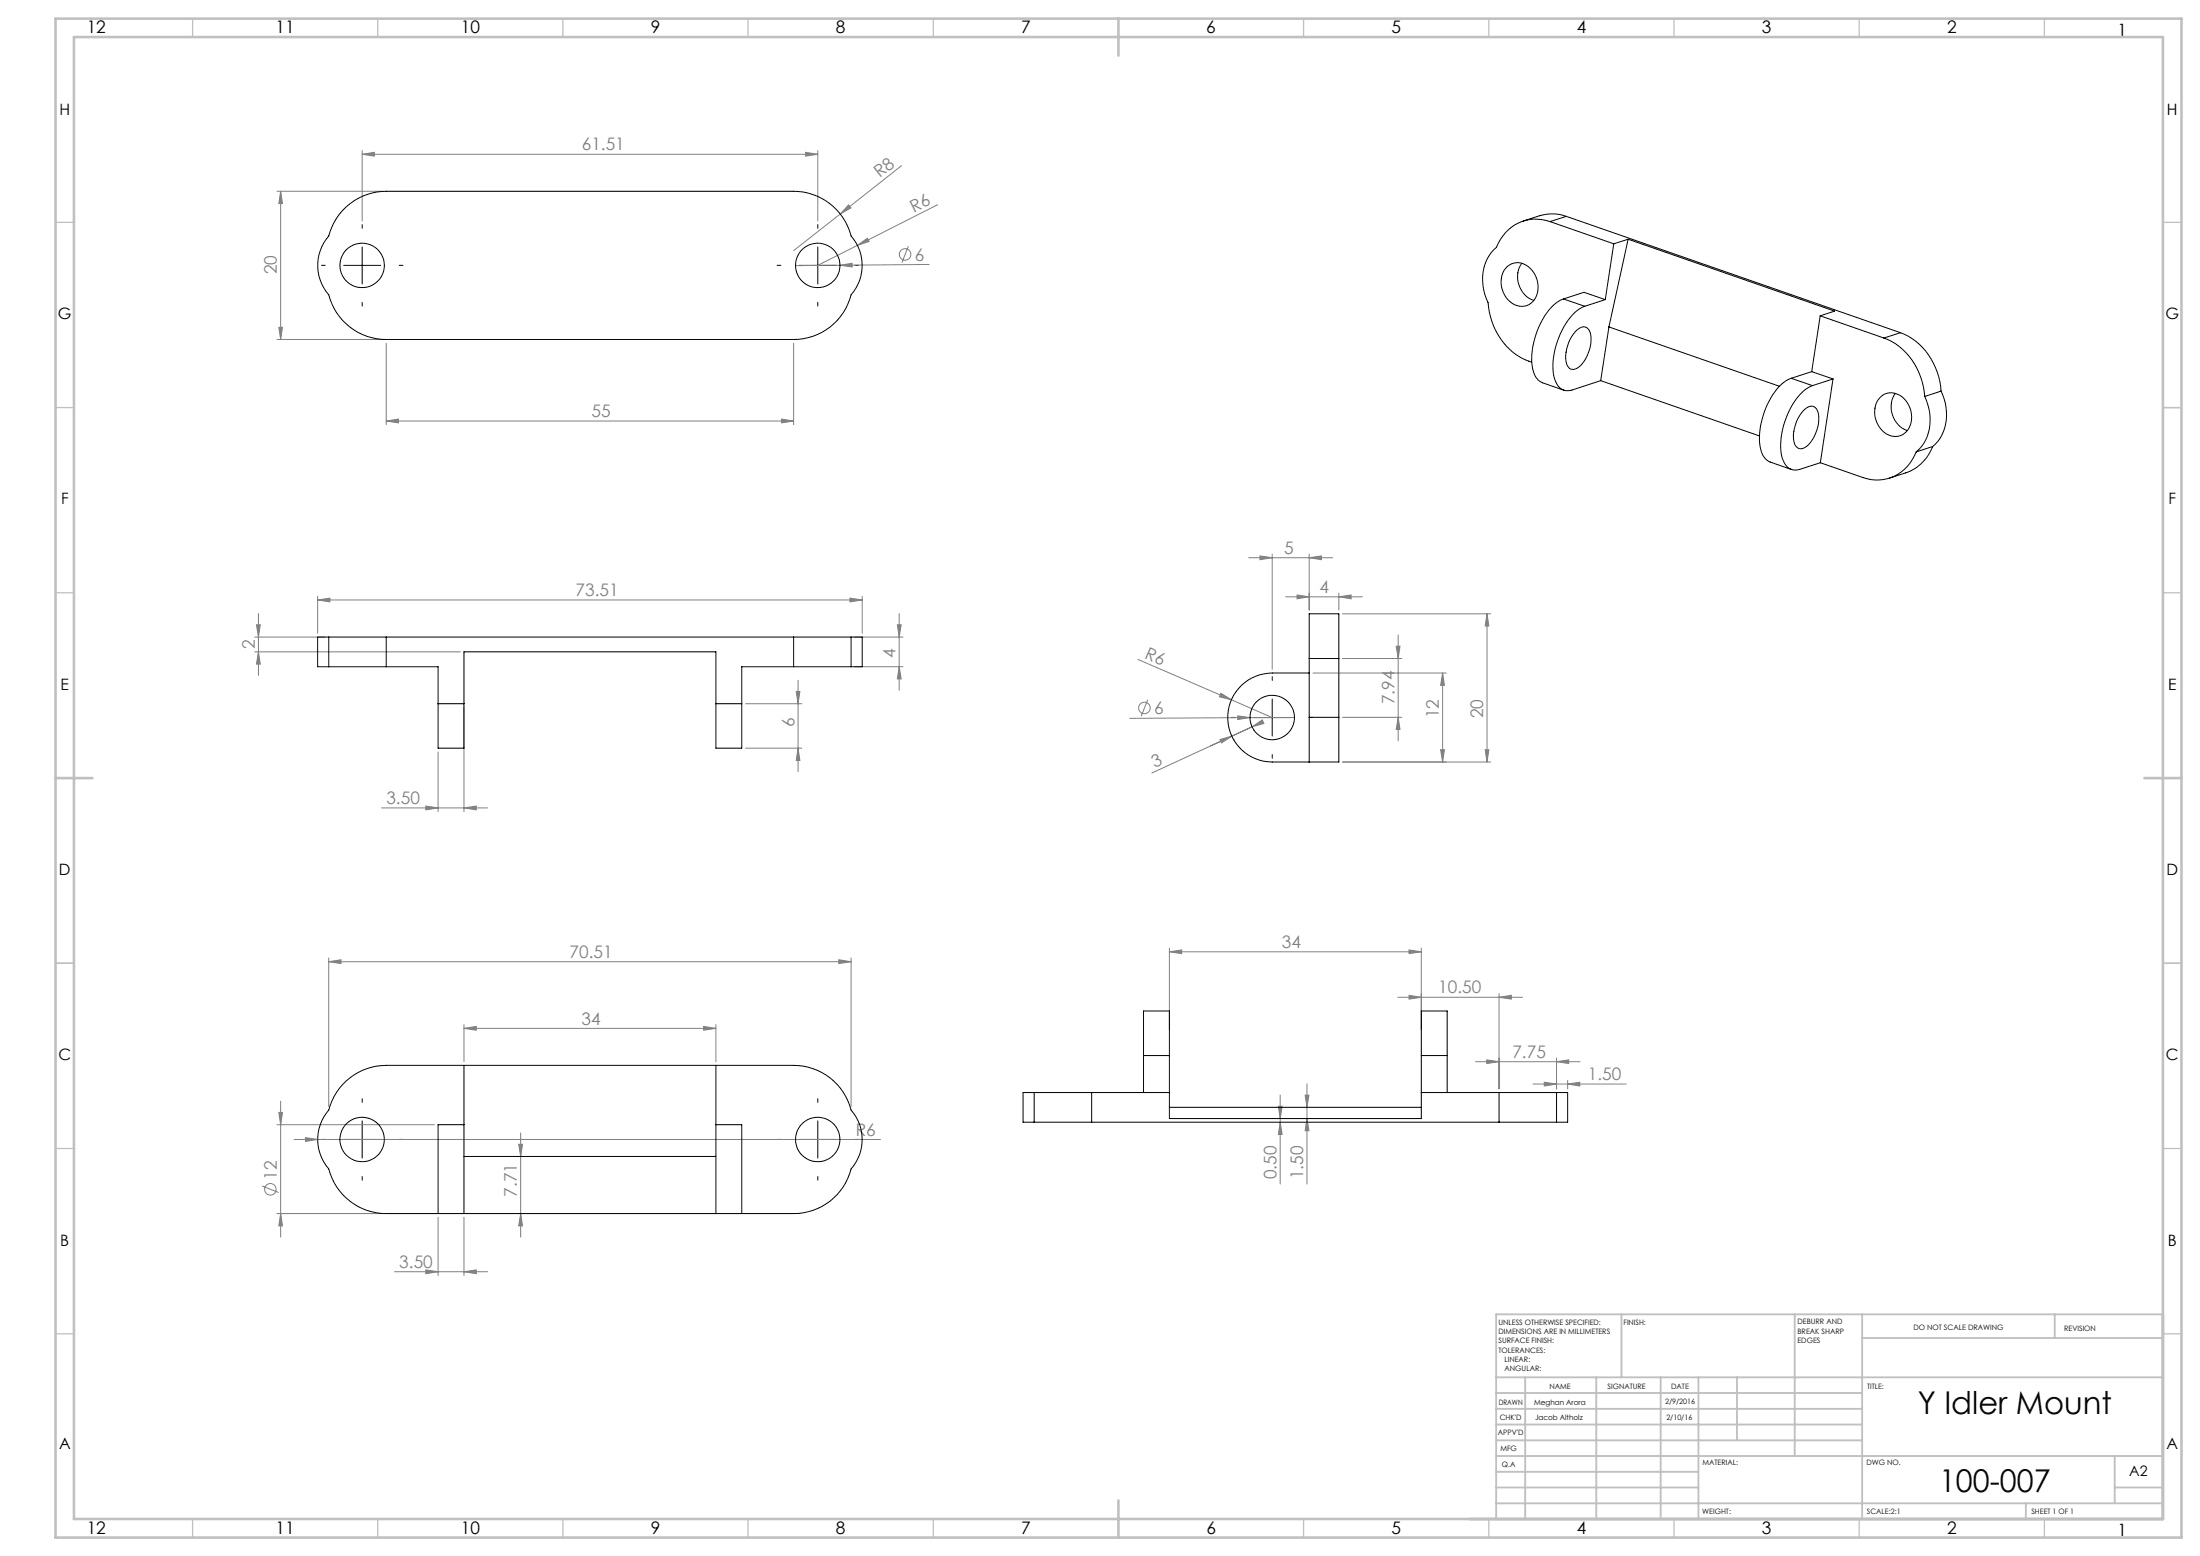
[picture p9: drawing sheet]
<svg xmlns="http://www.w3.org/2000/svg" width="594mm" height="420mm" viewBox="0 0 594 420" stroke-linecap="round" stroke-linejoin="round" font-family="sans-serif">
<g fill="none" stroke="#808080" stroke-width=".27">
<path d="M74.8 51.6h28.5M75.8 51.6v40M75.8 51.6l.5 3.3h-1zM97.8 41.6l3.3-.5v1zM97.8 40.6v19M97.8 41.6h123M217.5 41.1l3.3 .5-3.3 .5zM220.8 40.6v19M226.9 57.8l-12.6 9.8M229.1 55.3l.7 .8-2.9 1.7zM243.4 44.7l-16.5 13.1M253.2 55.3l-32.4 16.3"/>
<path d="M226.8 71.6l3.3-.5v1zM231.5 66.2l2.7-1.9 .5 .9zM245.3 66.4l-1.8 4.5M250.9 71.4l-36.1 .3M74.8 91.6h28.5M75.3 88.4h1l-.5 3.2zM104.3 92.7v21.9M214.3 92.7v21.9M104.3 113.6l3.3-.5v1zM104.3 113.6h110M211 113.1l3.3 .5-3.3 .5zM337.1 150.5h22.7"/>
<path d="M340.2 150.1l3.3 .4-3.3 .6zM343.5 149.6v31.1M353.5 150.5l3.3-.4v1zM353.5 149.6v15.1M68.8 175.9h55.5M68.8 172h19M69.3 168.6h1l-.5 3.4zM69.8 165.6v16.7M69.8 175.9l.5 3.4h-1zM85.8 161.9l3.3-.5v1.1zM85.8 161v9.9M85.8 161.9h147"/>
<path d="M229.5 161.4l3.3 .5-3.3 .6zM230.8 172h13M230.8 180h13M232.8 161v9.9M242.3 168.6h1l-.5 3.4zM242.8 165.6v20.7M242.8 180l.5 3.3h-1zM307.2 178l25.3 10.9M347.1 161.1h20.7M350.2 160.6l3.3 .5-3.3 .5zM361.5 161.1l3.3-.5v1zM361.5 160.1v4.6"/>
<path d="M362.5 165.7h40M362.5 177.7h16M377 174.4h1l-.5 3.3zM377.5 171.4v28.6M401.5 165.7v40M401.5 165.7l.5 3.3h-1zM125.3 190.9v28.2M201.3 190h15.2M215 186.6h1l-.5 3.4zM215.5 183.6v24.7M309.9 188.9l-1.8 4.4M329.4 199.6l3.2-.9-2.8 1.8z"/>
<path d="M329.6 187.1l2.9 1.8-3.3-.8zM332.5 188.9l11 4.8M332.6 198.7l-5.8 2.6M333 199.6h.1M334.2 193.2l3.3 .5-3.3 .5zM337.5 193.7l-32.5 .2M338 196.2l2.8-1.9 .4 1zM338 196.2l-5.4 2.5M338 196.2l-27 12.5M338.5 197.1h.1M349.5 193.7h-12M354.5 181.7h36"/>
<path d="M362.5 193.6h16M377.5 193.6l.5 3.3h-1zM389.5 181.7v24M389.5 181.7l.5 3.3h-1zM103 218.1h28.6M115 217.6l3.3 .5-3.3 .5zM118.3 203v16.1M125.3 218.1l3.3-.5v1zM201.3 201.9h15.2M215.5 201.9l.5 3.4h-1zM389 202.4h1l-.5 3.3zM401 202.4h1l-.5 3.3z"/>
<path d="M402.5 205.7h-40M88.8 259.6l3.3-.5v1zM88.8 258.6v40M88.8 259.6h141M226.5 259.1l3.3 .5-3.3 .5zM229.8 258.6v40M315.7 256.9l3.4-.5v1zM315.7 255.9v22M315.7 256.9h68.1M380.4 256.4l3.4 .5-3.4 .5zM383.8 255.9v22M125.3 277.6l3.3-.5v1z"/>
<path d="M125.3 276.6v10M125.3 277.6h68M190 277.1l3.3 .5-3.3 .5zM193.3 276.6v10M377.4 269.2h33.7M380.4 268.7l3.4 .5-3.4 .5zM404.7 269.2l3.4-.5v1zM404.7 268.2v25.7M75.8 297.2v36.7M345.2 298.6h1l-.5 3.3zM345.7 295.6v24M352.4 295.6h1l-.5 3.3z"/>
<path d="M352.9 292.5v27.1M398.4 286.6h28.2M401.4 286.1l3.3 .5-3.3 .5zM413.9 292.6h25.2M416.9 292.1l3.4 .5-3.4 .5zM420.3 286.6l3.2-.5v1zM420.3 285.6v8.3M423.3 292.6l3.2-.5v1zM423.3 291.6v2.3M74.8 303.6h42.5M75.3 300.3h1l-.5 3.3zM79.4 307.6h158.3"/>
<path d="M82.5 307.1l3.3 .5-3.3 .5zM140.1 308.9h1l-.5 3.3zM140.6 305.8v28.1M345.7 302.9l.5 3.3h-1zM352.9 301.9l.5 3.3h-1zM70.8 320.1l4.4 1.8M74.8 327.6h28.5M75.8 327.6l.5 3.3h-1zM118.3 328.6v15.7M125.3 328.6v15.7M140.6 327.6l.5 3.3h-1zM106.5 343.3h25.1"/>
<path d="M115 342.8l3.3 .5-3.3 .5zM125.3 343.3l3.3-.5v1z"/>
<circle cx="244.4" cy="68.7" r="1.56"/>
<circle cx="309" cy="191.1" r="1.55"/>
<circle cx="73" cy="321" r="1.56"/>
</g>
<g fill="none" stroke="#000" stroke-width=".27" stroke-dasharray="15.2 1.3 1.3 1.3">
<path d="M87.8 71.6h-1M97.8 61.6v-1M107.8 71.6h1M210.8 71.6h-1M220.8 61.6v-1M230.8 71.6h1M97.8 81.6v1M220.8 81.6v1M333.5 193.7h-1M343.5 183.7v-1M353.5 193.7h1M343.5 203.7v1"/>
<path d="M97.8 297.6v-1M220.8 297.6v-1M87.8 307.6h-1M97.8 317.6v1M107.8 307.6h1M210.8 307.6h-1M220.8 317.6v1M230.8 307.6h1"/>
</g>
<path d="M92.8 71.6h10M97.8 66.7v9.9M215.8 71.6h10M220.8 66.7v9.9M338.5 193.7h10M343.5 188.7v10M92.8 307.6h10M97.8 302.6v10M215.8 307.6h10M220.8 302.6v10" fill="none" stroke="#000" stroke-width=".27"/>
<g fill="none" stroke="#c0c0c0" stroke-width=".35">
<path d="M52 5v5M102 5v5M152 5v5M202 5v5M252 5v5M352 5v5M402 5v5M452 5v5M502 5v5M552 5v5M15 60h5M584 60h5"/>
<path d="M15 110h5M584 110h5M15 160h5M584 160h5M15 260h5M584 260h5M15 310h5M584 310h5M15 360h5M584 360h5M52 410v5M102 410v5"/>
<path d="M152 410v5M202 410v5M252 410v5M352 410v5M402 410v5M452 410v5M502 410v5M552 410v5"/>
</g>
<g fill="none" stroke="#c0c0c0" stroke-width=".5">
<path d="M437.8 354.8v17M484.6 354.8v38.2M502.8 354.8v55.2M554.8 354.8v6.4M584 354.8h-180v55.2M404 371.8h180M404 376h98.8M411.8 371.8v38.2M431 371.8v38.2M448.4 371.8v38.2M458.6 371.8v38.2M469 371.8v17"/>
<path d="M502.8 361.2h81.2M404 388.8h98.8M404 384.5h98.8M404 380.3h98.8M404 397.3h54.6M404 393h180M571 393v12.8M404 405.8h180M404 401.5h54.6M547 405.8v4.2M571 401.5h13"/>
</g>
<path d="M15 5h574v410h-574zM20 10h564v400h-564zM302 5v10M15 210h10M579 210h10M302 405v10" fill="none" stroke="#c0c0c0" stroke-width=".7"/>
<g fill="#808080">
<path d="M329.6 187.1l2.9 1.8-3.3-.8z"/>
<path d="M82.5 307.1l3.3 .5-3.3 .5z"/>
<path d="M334.2 193.2l3.3 .5-3.3 .5z"/>
<path d="M226.8 71.6l3.3-.5v1z"/>
<path d="M231.5 66.2l2.7-1.9 .5 .9z"/>
<path d="M229.1 55.3l.7 .8-2.9 1.7z"/>
<path d="M104.3 113.6l3.3-.5v1zM211 113.1l3.3 .5-3.3 .5zM97.8 41.6l3.3-.5v1zM217.5 41.1l3.3 .5-3.3 .5zM115 217.6l3.3 .5-3.3 .5zM125.3 218.1l3.3-.5v1zM85.8 161.9l3.3-.5v1.1zM229.5 161.4l3.3 .5-3.3 .6zM115 342.8l3.3 .5-3.3 .5zM125.3 343.3l3.3-.5v1zM125.3 277.6l3.3-.5v1zM190 277.1l3.3 .5-3.3 .5zM340.2 150.1l3.3 .4-3.3 .6zM353.5 150.5l3.3-.4v1zM350.2 160.6l3.3 .5-3.3 .5zM361.5 161.1l3.3-.5v1zM416.9 292.1l3.4 .5-3.4 .5zM423.3 292.6l3.2-.5v1zM401.4 286.1l3.3 .5-3.3 .5zM420.3 286.6l3.2-.5v1zM380.4 268.7l3.4 .5-3.4 .5zM404.7 269.2l3.4-.5v1zM315.7 256.9l3.4-.5v1zM380.4 256.4l3.4 .5-3.4 .5z"/>
<path d="M329.4 199.6l3.2-.9-2.8 1.8zM338 196.2l2.8-1.9 .4 1z"/>
<path d="M69.8 175.9l.5 3.4h-1zM69.3 168.6h1l-.5 3.4zM242.8 180l.5 3.3h-1zM242.3 168.6h1l-.5 3.4zM401 202.4h1l-.5 3.3zM401.5 165.7l.5 3.3h-1z"/>
<path d="M75.8 51.6l.5 3.3h-1zM75.3 88.4h1l-.5 3.2zM215 186.6h1l-.5 3.4zM215.5 201.9l.5 3.4h-1zM140.1 308.9h1l-.5 3.3zM140.6 327.6l.5 3.3h-1zM75.3 300.3h1l-.5 3.3zM75.8 327.6l.5 3.3h-1zM377 174.4h1l-.5 3.3zM377.5 193.6l.5 3.3h-1zM389.5 181.7l.5 3.3h-1zM389 202.4h1l-.5 3.3zM345.2 298.6h1l-.5 3.3zM345.7 302.9l.5 3.3h-1zM352.4 295.6h1l-.5 3.3zM352.9 301.9l.5 3.3h-1z"/>
<path d="M88.8 259.6l3.3-.5v1zM226.5 259.1l3.3 .5-3.3 .5z"/>
</g>
<g fill="none" stroke="#000" stroke-width=".27">
<path d="M92.5 56.8a15.9 15.9 0 0 1 11.8-5.2h110a16 16 0 0 1 15.5 12.1 12.1 12.1 0 0 1 0 15.9 15.9 15.9 0 0 1-15.5 12h-110a16 16 0 0 1-15.5-12 12.1 12.1 0 0 1 0-15.9 16.2 16.2 0 0 1 3.7-6.9zM418.5 59.8a11.3 11.3 0 0 0-14.5 7 12.3 12.3 0 0 0-2.2 14.9 17.9 17.9 0 0 0 11.8 16.1M418.5 59.8l17.2 6M422.9 58.4a11.2 11.2 0 0 0-7.2-.2l-4.4 1.5M422.9 58.4l-4.4 1.4M422.9 58.4l90.2 31.4M407 71.9a4.7 4.7 0 0 1 7.1 1.7 6.2 6.2 0 0 1-1.3 8.6 5.2 5.2 0 0 1-6.9-3.2 6.3 6.3 0 0 1 1.1-7.1zM410.9 71.1a6.7 6.7 0 0 0 3.2 10M435.7 65.8l-2.3 15.1M439.6 64.6l55.7 19.4-3.8 1.2M439.6 64.6l-3.9 1.2M439.6 64.6l-5.2 23.6"/>
<path d="M422.1 80.7a12.2 12.2 0 0 0-6.1 6.5 18.5 18.5 0 0 0-1.7 13.8l1.1 1.6 .9 .7 5.9 2M422.1 80.7l5.8 2M422.1 80.7l5.6-1.8 5.7 2M425.3 89.6l.5-.5a2.05 2.05 0 0 1 2.4-.8 2.05 2.05 0 0 1 1.3 2.2 10.2 10.2 0 0 1-3.6 8.9 1.87 1.87 0 0 1-2 .1 1.87 1.87 0 0 1-1-1.7 10.7 10.7 0 0 1 2.4-8.2zM427.9 82.7a14.1 14.1 0 0 0-7.1 8.5 16.6 16.6 0 0 0-.8 11.8 3.4 3.4 0 0 0 4.4 2.3l7.8-2.6M433.4 80.9l-5.5 1.8M434.4 88.2l46 16.1M434.4 88.2l-2.2 14.5M491.5 85.2l17.2 6M491.5 85.2l-2.3 15.1M508.7 91.2a17.8 17.8 0 0 1 11 15.8M513.1 89.8a17.9 17.9 0 0 1 11 15.8"/>
<path d="M513.1 89.8l-4.4 1.4M432.2 102.7l42.9 15M483.6 102.1a12.2 12.2 0 0 0-6.1 6.5 18.5 18.5 0 0 0-1.7 13.8l.7 1.2 1.3 1.1 5.9 2M483.6 102.1l5.8 2M486.8 111a2.35 2.35 0 0 1 3.3-1 6.7 6.7 0 0 1 .1 7 6.6 6.6 0 0 1-3.8 4.1 2.25 2.25 0 0 1-2.1-2.5 11 11 0 0 1 2.5-7.6zM489.2 100.3l5.7 2M489.2 100.3l-5.6 1.8M489.4 104.1a14.1 14.1 0 0 0-7.1 8.6 17.1 17.1 0 0 0-.8 11.7 3.4 3.4 0 0 0 4.4 2.3l5.6-1.8M494.9 102.3l-3.4 22.6M494.9 102.3l-5.5 1.8M507.8 107.1a4.7 4.7 0 0 1 7.2 1.6 6.2 6.2 0 0 1-1.3 8.7 5.2 5.2 0 0 1-6.9-3.3 6.2 6.2 0 0 1 1-7zM511.7 106.2a6.8 6.8 0 0 0 3.3 10"/>
<path d="M519.7 107a12.8 12.8 0 0 1-1.6 14.3l-.7 .7M524.1 105.6a12.7 12.7 0 0 1-1.6 14.3l-.7 .6M524.1 105.6l-4.4 1.4M517.4 122a11.2 11.2 0 0 1-14.4 6.9l-11.5-4M521.8 120.5a11.8 11.8 0 0 1-7.2 7.1l-4.4 1.5M521.8 120.5l-4.4 1.5M88.8 172h15.5M88.8 180h15.5M88.8 172h-3v8h3M88.8 172v8M104.3 180h14v10M104.3 172v8"/>
<path d="M104.3 172h110M214.3 172h15.5M214.3 180h15.5M214.3 172v8M214.3 180h-14v10M229.8 172h3v8h-3M229.8 172v8M353.5 177.7v15.9M353.5 177.7v-12h8v12M353.5 177.7h8M361.5 177.7v15.9M118.3 190v11.9h7v-11.9"/>
<path d="M118.3 190h7M125.3 190v-14.1h68v14.1M193.3 190v11.9h7v-11.9M193.3 190h7M353.5 181.7h-10a12 12 0 0 0-12 12 12 12 0 0 0 12 12h18v-12.1M353.5 193.6v12.1M353.5 193.6h8M92.5 292.8a15.9 15.9 0 0 1 11.8-5.2h110a16 16 0 0 1 15.5 12 12.1 12.1 0 0 1 0 15.9 15.9 15.9 0 0 1-15.5 12.1h-110a16 16 0 0 1-15.5-12.1 12.1 12.1 0 0 1 0-15.9 16.2 16.2 0 0 1 3.7-6.8zM125.3 287.6v16M193.3 287.6v16M279.2 294.9h15.5M279.2 294.9h-3v8h3"/>
<path d="M279.2 294.9v8M294.7 294.9v8M294.7 294.9h21M308.8 284.9v-12h6.9v12M308.8 284.9h6.9M308.8 284.9v10M315.7 284.9v17h68.1v-17M315.7 298.9h68.1M383.8 284.9v-12h6.9v12M383.8 294.9h20.9M383.8 284.9h6.9M390.7 284.9v10"/>
<path d="M404.7 294.9h15.6M404.7 294.9v8M420.3 294.9h3v8h-3M420.3 294.9v8M125.3 303.6h-7v24M125.3 303.6v24M125.3 312.2h68M193.3 303.6h7v24M193.3 303.6v24M279.2 302.9h15.5M294.7 302.9h110M404.7 302.9h15.6"/>
<circle cx="97.8" cy="71.6" r="6"/>
<circle cx="220.8" cy="71.6" r="6"/>
<circle cx="343.5" cy="193.7" r="6"/>
<circle cx="97.8" cy="307.6" r="6"/>
<circle cx="220.8" cy="307.6" r="6"/>
</g>
<g font-size="8.5">
<text x="517.8" y="381.8">Y Idler Mount</text>
<text x="523.6" y="402.7">100-007</text>
</g>
<g font-size="4.7">
<text x="23.4" y="9">12</text>
<text x="74.4" y="9">11</text>
<text x="124.4" y="9">10</text>
<text x="175.7" y="9">9</text>
<text x="225.7" y="9">8</text>
<text x="275.7" y="9">7</text>
<text x="325.7" y="9">6</text>
<text x="375.7" y="9">5</text>
<text x="425.7" y="9">4</text>
<text x="475.7" y="9">3</text>
<text x="525.7" y="9">2</text>
<text x="23.4" y="414">12</text>
<text x="74.4" y="414">11</text>
<text x="124.4" y="414">10</text>
<text x="175.7" y="414">9</text>
<text x="225.7" y="414">8</text>
<text x="275.7" y="414">7</text>
<text x="325.7" y="414">6</text>
<text x="375.7" y="414">5</text>
<text x="425.7" y="414">4</text>
<text x="475.7" y="414">3</text>
<text x="525.7" y="414">2</text>
</g>
<g font-size="4.7" fill="#808080">
<text x="157.1" y="40.6">61.51</text>
<text x="237.6" y="48.1" transform="rotate(-38 237.6 48.1)">R8</text>
<text x="246.7" y="57.4" transform="rotate(-27 246.7 57.4)">R6</text>
<text x="247" y="70.3">6</text>
<text x="74.8" y="74" transform="rotate(-90 74.8 74)">20</text>
<text x="159.7" y="112.6">55</text>
<text x="346.8" y="149.5">5</text>
<text x="155.4" y="160.9">73.51</text>
<text x="356.2" y="160.1">4</text>
<text x="68.8" y="175.2" transform="rotate(-90 68.8 175.2)">2</text>
<text x="241.8" y="177.7" transform="rotate(-90 241.8 177.7)">4</text>
<text x="308.9" y="177.6" transform="rotate(23 308.9 177.6)">R6</text>
<text x="376.5" y="190.1" transform="rotate(-90 376.5 190.1)">7.94</text>
<text x="214.5" y="196.2" transform="rotate(-90 214.5 196.2)">6</text>
<text x="311.6" y="192.8">6</text>
<text x="388.5" y="193.9" transform="rotate(-90 388.5 193.9)">12</text>
<text x="400.5" y="193.9" transform="rotate(-90 400.5 193.9)">20</text>
<text x="311.8" y="207.2" transform="rotate(-25 311.8 207.2)">3</text>
<text x="104.3" y="217">3.50</text>
<text x="346.1" y="255.9">34</text>
<text x="153.8" y="258.5">70.51</text>
<text x="388.3" y="268.2">10.50</text>
<text x="157" y="276.5">34</text>
<text x="408.3" y="285.5">7.75</text>
<text x="428.7" y="291.6">1.50</text>
<text x="231" y="306.5">R6</text>
<text x="74.7" y="318.4" transform="rotate(-90 74.7 318.4)">12</text>
<text x="139.6" y="323" transform="rotate(-90 139.6 323)">7.71</text>
<text x="344.7" y="318.3" transform="rotate(-90 344.7 318.3)">0.50</text>
<text x="351.9" y="318.3" transform="rotate(-90 351.9 318.3)">1.50</text>
<text x="107.8" y="342.3">3.50</text>
</g>
<g font-size="4.6">
<text x="571.7" y="9.6">1</text>
<text x="571.7" y="414.5">1</text>
</g>
<g font-size="4.2">
<text x="16.1" y="31.2">H</text>
<text x="585.1" y="31.2">H</text>
<text x="15.7" y="86.2">G</text>
<text x="584.7" y="86.2">G</text>
<text x="16.5" y="136.1">F</text>
<text x="585.5" y="136.1">F</text>
<text x="16.4" y="186.2">E</text>
<text x="585.4" y="186.2">E</text>
<text x="15.9" y="236.2">D</text>
<text x="584.9" y="236.2">D</text>
<text x="15.8" y="286.1">C</text>
<text x="584.8" y="286.1">C</text>
<text x="16.3" y="336.2">B</text>
<text x="585.3" y="336.2">B</text>
<text x="15.9" y="391.2">A</text>
<text x="584.9" y="391.2">A</text>
</g>
<text font-size="3.9" x="574.9" y="398.5">A2</text>
<g font-size="2">
<text x="404.6" y="357.6">UNLESS OTHERWISE SPECIFIED:</text>
<text x="438.4" y="357.6">FINISH:</text>
<text x="485.3" y="357.5">DEBURR AND</text>
<text x="485.3" y="360">BREAK SHARP</text>
<text x="516.6" y="359">DO NOT SCALE DRAWING</text>
<text x="557.3" y="359.2">REVISION</text>
<text x="404.6" y="360.1">DIMENSIONS ARE IN MILLIMETERS</text>
<text x="404.6" y="362.6">SURFACE FINISH:</text>
<text x="404.6" y="365.1">TOLERANCES:</text>
<text x="485.3" y="362.5">EDGES</text>
<text x="406.2" y="367.6">LINEAR:</text>
<text x="406.2" y="370.1">ANGULAR:</text>
<text x="418.3" y="375">NAME</text>
<text x="434" y="374.9">SIGNATURE</text>
<text x="451.2" y="374.9">DATE</text>
<text x="504.1" y="374.9">TITLE:</text>
<text x="404.6" y="379.1">DRAWN</text>
<text x="404.9" y="383.3">CHK'D</text>
<text x="414.2" y="379.1">Meghan Arora</text>
<text x="414.5" y="383.3">Jacob Altholz</text>
<text x="449.6" y="378.9">2/9/2016</text>
<text x="449.9" y="383.3">2/10/16</text>
<text x="404.4" y="387.4">APPV'D</text>
<text x="405.1" y="391.8">MFG</text>
<text x="405.5" y="396">Q.A</text>
<text x="459.6" y="395.5">MATERIAL:</text>
<text x="504" y="395.5">DWG NO.</text>
<text x="459.6" y="408.5">WEIGHT:</text>
<text x="504.1" y="408.6">SCALE:2:1</text>
<text x="548.5" y="408.6">SHEET 1 OF 1</text>
</g>
</svg>
